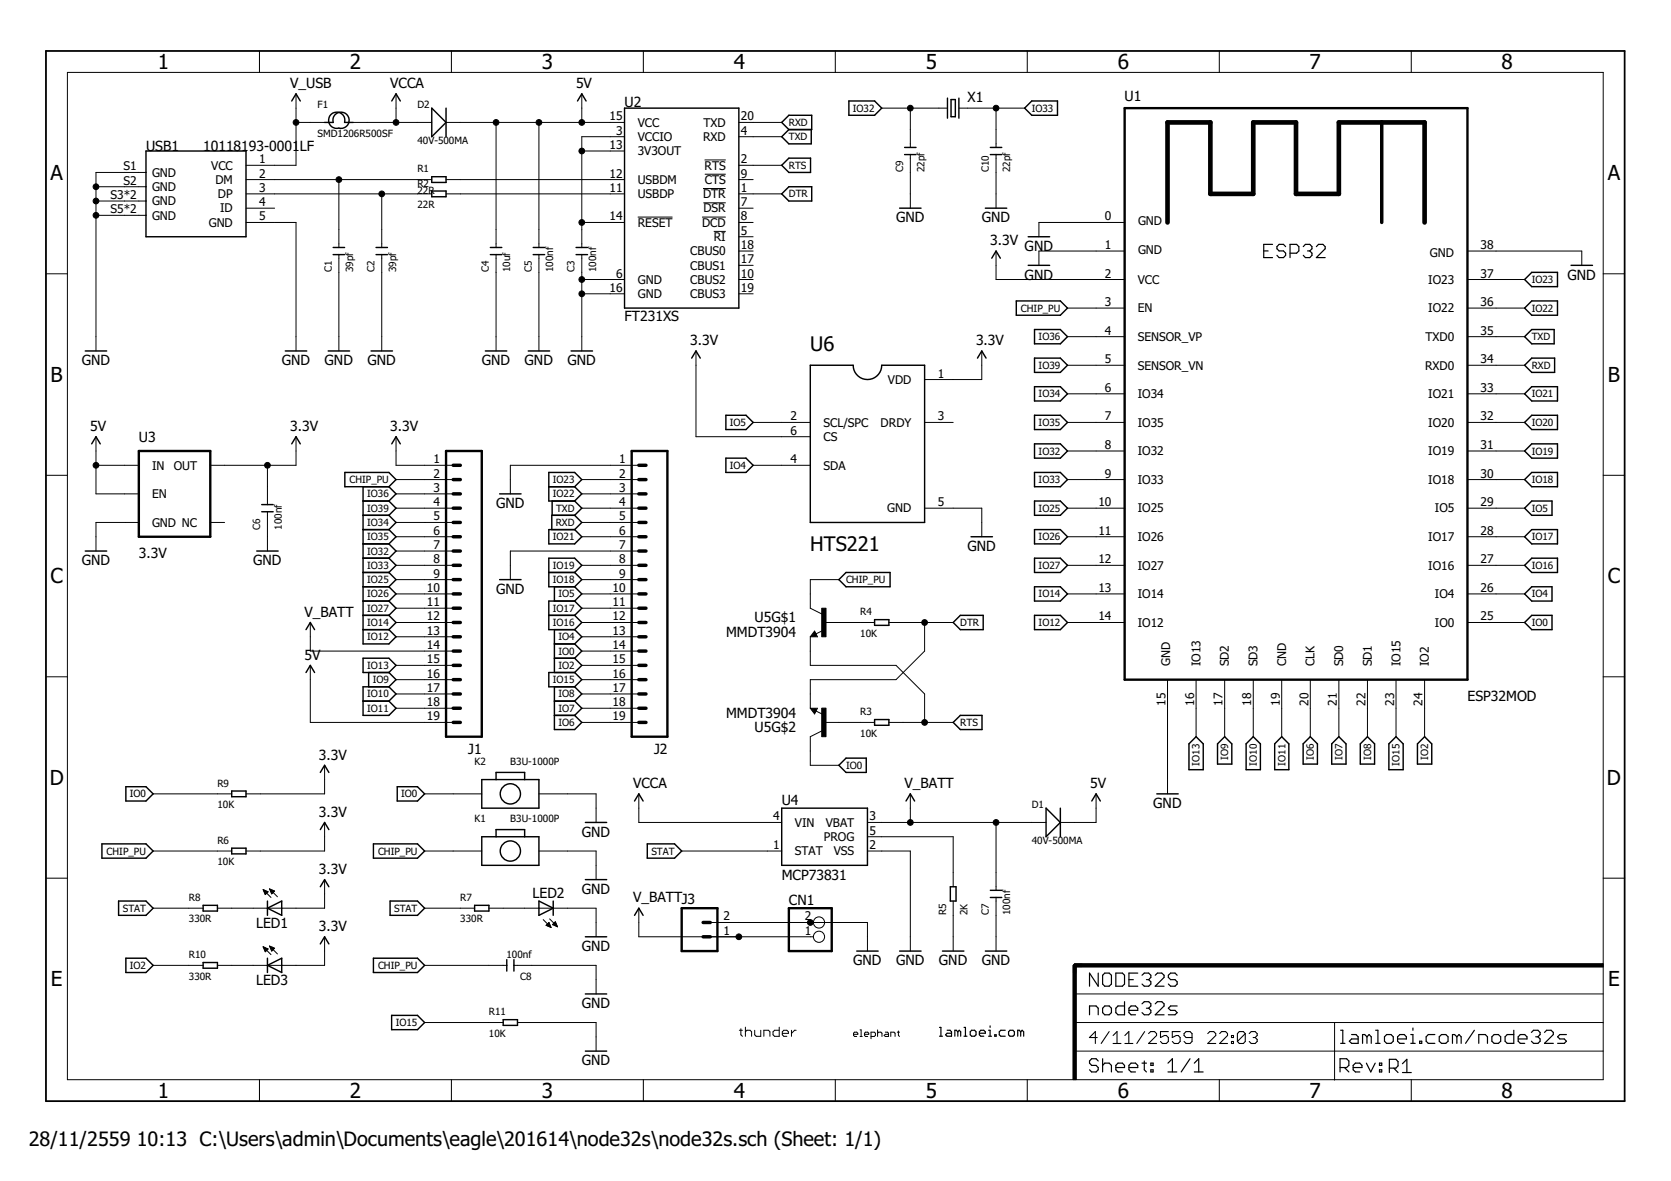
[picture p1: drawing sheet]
<svg xmlns="http://www.w3.org/2000/svg" width="297mm" height="210mm" viewBox="0 0 297 210" stroke-linecap="round" stroke-linejoin="round" font-family="sans-serif">
<g fill="none" stroke="#000" stroke-width=".18">
<path d="M12 12.9h273v179h-273zM46.1 9.1v3.8M52.6 16.7v12.7h-8.9M70.4 16.7v5.1M80.2 9.1v3.8M103.4 16.7v5.1M114.4 9.1v3.8M148.5 9.1v3.8M156.7 19.2h11.7M161.8 19.2v7M170.5 19.2h11.6M177.1 19.2v7"/>
<path d="M182.6 9.1v3.8M216.7 9.1v3.8M250.9 9.1v3.8M17.1 33.2h8.9M17.1 35.7h8.9M17.1 38.3h8.9M26 30.6h-8.9v31.8M43.7 39.5h8.9v22.9M43.7 37h5.1M43.7 34.5h33.1M43.7 31.9h33.1M52.6 21.8h5.1"/>
<path d="M60.2 31.9v12.1M62.8 21.8h14M67.9 34.5v9.5M79.3 34.5h31.7M79.3 31.9h31.7M79.3 21.8h31.7M88.2 21.8v22.2M95.8 21.8v22.2M103.4 39.5h7.6M103.4 26.8h7.6M111 24.3h-7.6v19.7M113.4 38.6h6.1"/>
<path d="M124.8 38.6h4.2M125 33.5h4M125 36h4M125.2 28.4h3.8M125.3 31h3.7M131.3 39.5h2.6M131.3 37h2.6M131.3 34.5h7.7M131.3 31.9h2.6M131.3 29.4h7.7M131.3 21.8h7.7M131.3 24.3h7.7"/>
<path d="M161.8 27.5v9.5M177.1 27.5v9.5M199.9 39.5h-15.2v2.6M8.2 48.7h3.8M60.2 45.3v17.1M67.9 45.3v17.1M88.2 45.3v17.1M95.8 45.3v17.1M103.4 49.7h7.6M103.4 52.2h7.6M103.4 45.3v17.1M126.9 41.1h2.1"/>
<path d="M131.3 49.7h2.6M131.3 44.6h2.6M131.3 52.2h2.6M131.3 47.2h2.6M131.3 42.1h2.6M177.1 44.6v5.1h22.8M189.8 59.8h10.1M189.8 54.8h10.1M199.9 44.6h-15.2v2.6M260.9 59.8h10.1M260.9 54.8h10.1M260.9 49.7h10.1"/>
<path d="M260.9 44.6h20.3v2.6M285 48.7h3.8M17.1 77.6v10.2h7.6M52.6 77.6v5.1h-15.2M70.4 77.6v5.1h10.2M123.7 62.4v15.2h20.3M133.9 75.1h10.1M164.4 75.1h5M174.5 62.4v5.1h-10.1M189.8 75.1h10.1M189.8 70h10.1M189.8 64.9h10.1"/>
<path d="M260.9 75.1h10.1M260.9 70h10.1M260.9 64.9h10.1M8.2 84.5h3.8M17.1 82.7h7.6M24.7 92.9h-7.6v5M37.4 92.9h2.5M47.5 82.7v7M47.5 91v6.9M70.4 85.2h10.2M70.4 87.8h10.2M70.4 90.3h10.2"/>
<path d="M70.4 92.9h10.2M70.4 95.4h10.2M70.4 97.9h10.2M103.4 85.2h10.2M103.4 87.8h10.2M103.4 90.3h10.2M103.4 92.9h10.2M103.4 95.4h10.2M113.6 82.7h-22.9v5.1M113.6 97.9h-22.9v5.1M133.9 82.7h10.1M164.4 90.3h10.1v5.1"/>
<path d="M189.8 85.2h10.1M189.8 90.3h10.1M189.8 95.4h10.1M189.8 80.2h10.1M260.9 85.2h10.1M260.9 90.3h10.1M260.9 95.4h10.1M260.9 80.2h10.1M285 84.5h3.8M55.2 110.6v5.1h25.4M55.2 118.3v10.1h25.4M70.4 100.5h10.2"/>
<path d="M70.4 103h10.2M70.4 105.6h10.2M70.4 108.1h10.2M70.4 110.6h10.2M70.4 113.2h10.2M70.4 118.3h10.2M103.4 100.5h10.2M103.4 103h10.2M103.4 105.6h10.2M103.4 108.1h10.2M103.4 110.6h10.2M103.4 113.2h10.2"/>
<path d="M103.4 115.7h10.2M103.4 118.3h10.2M144 113.2v5.1h15.3l5.1 5v5.1M144.8 112.2l.5 1h-1.3zM146.3 112.1l-1.3 .6M146.6 110.6h8.9M149.1 103h-5.1v5.1l2.1 1M158 110.6h11.4M164.4 110.6v5.1l-5.1 5.1h-15.3v5.1M189.8 100.5h10.1M189.8 105.6h10.1M189.8 110.6h10.1"/>
<path d="M260.9 100.5h10.1M260.9 105.6h10.1M260.9 110.6h10.1M8.2 120.3h3.8M57.7 136v5.1h-14M70.4 120.8h10.2M70.4 123.3h10.2M70.4 125.9h10.2M103.4 120.8h10.2M103.4 123.3h10.2M103.4 125.9h10.2M103.4 128.4h10.2"/>
<path d="M144 125.9h1.3l-.5 1zM145 126.4l1.3 .6M146.1 129.9l-2.1 1v5.1h5.1M146.6 128.4h8.9M158 128.4h11.4M207.5 120.8v20.3M212.6 120.8v10.1M217.7 120.8v10.1M222.8 120.8v10.1M227.8 120.8v10.1M232.9 120.8v10.1M238 120.8v10.1"/>
<path d="M243.1 120.8v10.1M248.2 120.8v10.1M253.2 120.8v10.1M285 120.3h3.8M8.2 156.1h3.8M27.2 151.3h14M27.2 141.1h14M46.8 158.1l1.4 1.4M46.8 158.1l.9 .4-.5 .5zM46.8 158.2h.2M46.9 158.3h.4M46.9 158.5h.7"/>
<path d="M47 158.6h.6M47 158.7h.5M47.1 158.8h.2M47.1 158.9h.1M47.9 158l1.4 1.4M47.9 158l.9 .4-.5 .5zM48 158.1h.2M48 158.2h.5M48.1 158.3h.6M48.1 158.5h.6M48.2 158.6h.4M48.2 158.7h.3"/>
<path d="M48.3 158.8h.1M57.7 146.2v5.1h-14M57.7 156.3v5.1h-19M75.5 151.3h10.1M75.5 141.1h10.1M95.8 151.3h10.2v5M95.8 141.1h10.2v5.1M113.6 141.1v5.1h25.4M121.2 151.3h17.8M154.2 146.2h31.7M154.2 151.3h7.6v17.7M154.2 148.7h15.2v8.9"/>
<path d="M161.8 141.1v5.1M177.1 146.2v12M177.1 159.5v9.5M194.8 141.1v5.1h-6.3M285 156.1h3.8M27.2 171.6h8.9M27.2 161.4h8.9M46.8 168.3l1.4 1.4M46.8 168.3l.9 .4-.5 .5zM46.8 168.3h.1M46.9 168.5h.3M46.9 168.6h.6"/>
<path d="M47 168.7h.6M47 168.8h.5M47.1 169h.3M47.1 169.1h.1M47.9 168.1l1.4 1.4M47.9 168.1l.9 .4-.5 .5zM48 168.2h.1M48 168.3h.4M48 168.5h.7M48.1 168.6h.6M48.2 168.7h.4M48.2 168.8h.3"/>
<path d="M48.3 169h.1M57.7 166.5v5.1h-19M75.5 171.6h14.6M75.5 161.4h8.9M86.9 161.4h19.1v5.1M91.4 171.6h14.6v5.1M96.6 163.4l1.4 1.4M97.1 164.5l.5-.5 .4 .8zM97.1 164.5h.7M97.2 164.4h.5M97.3 164.3h.4M97.4 164.6h.5"/>
<path d="M97.4 164.1h.2M97.5 164h.1M97.7 164.7h.2M97.7 163.3l1.4 1.4M98.2 164.3l.5-.5 .4 .9zM98.3 164.4h.6M98.3 164.3h.6M98.4 164.1h.4M98.5 164h.3M98.6 164.5h.4M98.7 163.9h.1M98.8 164.6h.2"/>
<path d="M113.6 161.4v5.1h31M126.3 164h27.9v5M169.4 160.1v8.9M191 176.7h94M46.1 191.9v3.8M75.5 181.7h14M80.2 191.9v3.8M92 181.7h14v5.1M114.4 191.9v3.8M131.4 183.1h.6M131.7 182.8v1.1l.3 .3M132.5 183.4l.3-.3h.5l.3 .3v.8"/>
<path d="M132.5 182.6v1.6M134.2 183.1v.8l.2 .3h.8v-1.1M135.8 184.2v-1.1h.8l.3 .3v.8M138.5 182.6v1.6h-.8l-.3-.3v-.5l.3-.3h.8M139.1 183.7h1v-.3l-.2-.3h-.6l-.2 .3v.5l.2 .3h.6M140.7 183.1v1.1M141.5 183.1h-.3l-.5 .6M148.5 191.9v3.8M151.7 183.8h.8l-.2-.3h-.4l-.2 .1v.4l.2 .2h.4M152.9 184.2h.4M152.9 183h.2v1.2M153.7 183.8h.7l-.2-.3h-.3l-.2 .1v.4l.2 .2h.3"/>
<path d="M154.8 184.2h.6l.2-.2v-.4l-.2-.1h-.6v1.1M156 183.6l.2-.1h.4l.2 .1v.6M156 183v1.2M157.4 183.5h.4l.1 .1v.6h-.5l-.2-.2 .2-.2h.5M158.3 184.2v-.7h.6l.2 .1v.6M159.5 183.5h.4M159.7 183.2v.8l.2 .2M182.6 191.9v3.8M191 181.7h94M191 186.8h94M216.7 191.9v3.8M237.2 181.7v10.3"/>
<path d="M250.9 191.9v3.8"/>
<circle cx="145.6" cy="166.5" r=".99"/>
<circle cx="145.6" cy="164" r=".99"/>
</g>
<g fill="none" stroke="#000" stroke-width=".25">
<path d="M51.9 17.9l.7-1.2 .8 1.2M69.6 17.9l.8-1.2 .8 1.2M76.8 19.2l2.5 2.6-2.5 2.5zM79.3 19.2v5.1M102.7 17.9l.7-1.2 .8 1.2M111 19.2h20.3v35.6h-20.3zM150.9 17.9h4.6l1.2 1.3-1.2 1.3h-4.6zM168.4 17.4v3.6M169.1 17.7h.7v3h-.7zM170.5 17.4v3.6M182.1 19.2l1.3-1.3h4.6v2.6h-4.6zM26 26.8h17.7v15.3h-17.7z"/>
<path d="M57.7 21.8h1.5a1.45 1.45 0 0 1 1.3-1.9 1.45 1.45 0 0 1 1.6 1.6 1.45 1.45 0 0 1-1.9 1.3 1.45 1.45 0 0 1-1.8-1.3 1.45 1.45 0 0 1 1.6-1.6 1.45 1.45 0 0 1 1.3 1.9h1.5M76.8 31.4h2.5v1h-2.5zM76.8 34h2.5v1h-2.5zM139 21.8l1.2-1.3h4.1v2.5h-4.1zM139 34.5l1.2-1.3h4.1v2.5h-4.1zM139 29.4l1.2-1.3h3.9v2.5h-3.9zM140.2 23l-1.2 1.3 1.2 1.3h4v-2.6M159.9 37h3.8M160.8 27.5h2M160.8 26.2h2M175.2 37h3.8M176 27.5h2.1"/>
<path d="M176 26.2h2.1M59.2 45.3h2.1M59.2 44h2.1M66.8 45.3h2.1M66.8 44h2.1M87.2 45.3h2M87.2 44h2M94.8 45.3h2M94.8 44h2M102.4 45.3h2M102.4 44h2M176.3 45.9l.8-1.3 .7 1.3"/>
<path d="M180.7 53.5h7.8l1.3 1.3-1.3 1.2h-7.8zM182.8 42.1h3.8M182.8 47.2h3.8M183.9 58.6h4.6l1.3 1.2-1.3 1.3h-4.6zM271 59.8l1.3-1.2h4v2.5h-4zM271 54.8l1.3-1.3h4.6v2.5h-4.6zM271 49.7l1.3-1.3h4.6v2.5h-4.6zM279.3 47.2h3.8M15.2 62.4h3.8M16.3 78.9l.8-1.3 .7 1.3M50.7 62.4h3.8M51.9 78.9l.7-1.3 .8 1.3"/>
<path d="M58.3 62.4h3.8M66 62.4h3.8M69.6 78.9l.8-1.3 .8 1.3M86.3 62.4h3.8M93.9 62.4h3.8M101.5 62.4h3.8M123 63.6l.7-1.2 .8 1.2M129 73.8h3.6l1.3 1.3-1.3 1.2h-3.6zM144 64.9h7.7a2.54 2.54 0 0 0 2.5 2.6 2.54 2.54 0 0 0 2.5-2.6h7.7v28h-20.4zM173.8 63.6l.7-1.2 .8 1.2M183.9 63.6h4.6l1.3 1.3-1.3 1.3h-4.6zM183.9 68.7h4.6l1.3 1.3-1.3 1.3h-4.6z"/>
<path d="M183.9 73.8h4.6l1.3 1.3-1.3 1.2h-4.6zM183.9 78.9h4.6l1.3 1.3-1.3 1.2h-4.6zM271 64.9l1.3-1.3h4.1v2.6h-4.1zM271 70l1.3-1.3h4.6v2.6h-4.6zM271 75.1l1.3-1.3h4.6v2.5h-4.6zM15.2 97.9h3.8M45.6 97.9h3.8M46.5 91h2.1M46.5 89.7h2.1M61.3 84h7.8l1.3 1.2-1.3 1.3h-7.8zM64.5 86.5v27.9h4.6l1.3-1.2-1.3-1.3M64.5 94.1h4.6"/>
<path d="M64.5 91.6h4.6M64.5 89h4.6M64.5 99.2h4.6M64.5 96.7h4.6M69.1 91.6l1.3 1.3-1.3 1.2M69.1 96.7l1.3 1.2-1.3 1.3M69.1 99.2l1.3 1.3-1.3 1.2M69.1 94.1l1.3 1.3-1.3 1.3M69.1 86.5l1.3 1.3-1.3 1.2M69.1 89l1.3 1.3-1.3 1.3M88.8 87.8h3.8M97.6 94.1h4.6l1.2 1.3-1.2 1.3h-4.6z"/>
<path d="M97.6 86.5h4.6M98.1 89v2.6M102.2 91.6l1.2 1.3-1.2 1.2M102.2 86.5l1.2 1.3-1.2 1.2M102.2 86.5l1.2-1.3-1.2-1.2h-4.6v5h4.6M102.2 91.6h-4.1v2.5M102.2 89l1.2 1.3-1.2 1.3M129 81.4h3.6l1.3 1.3-1.3 1.3h-3.6zM172.6 95.4h3.8M183.9 94.1h4.6l1.3 1.3-1.3 1.3h-4.6zM183.9 89h4.6l1.3 1.3-1.3 1.3h-4.6zM183.9 99.2h4.6l1.3 1.3-1.3 1.2h-4.6z"/>
<path d="M183.9 84h4.6l1.3 1.2-1.3 1.3h-4.6zM271 90.3l1.3-1.3h3.6v2.6h-3.6zM271 85.2l1.3-1.2h4.6v2.5h-4.6zM271 80.2l1.3-1.3h4.6v2.5h-4.6zM272.3 94.1h4.6v2.6h-4.6l-1.3-1.3zM54.4 119.5l.8-1.2 .7 1.2M54.4 111.9l.8-1.3 .7 1.3M64.5 117h4.6l1.3 1.3-1.3 1.2h-4.6zM64.5 109.4h4.6M64.5 111.9h4.6M64.5 101.7h4.6M64.5 104.3h4.6"/>
<path d="M64.5 106.8h4.6M65.5 119.5v2.6M69.1 119.5l1.3 1.3-1.3 1.3M69.1 109.4l1.3 1.2-1.3 1.3M69.1 106.8l1.3 1.3-1.3 1.3M69.1 104.3l1.3 1.3-1.3 1.2M69.1 101.7l1.3 1.3-1.3 1.3M88.8 103h3.8M97.6 109.4h4.6M97.6 101.7h4.6M98.6 117h3.6M98.6 114.4h3.6"/>
<path d="M98.6 104.3v2.5M98.6 111.9v7.6M102.2 119.5h-4.6v2.6h4.6M102.2 106.8h-4.6v5.1h4.6M102.2 114.4l1.2 1.3-1.2 1.3M102.2 111.9l1.2 1.3-1.2 1.2M102.2 101.7l1.2-1.2-1.2-1.3h-4.6v5.1h4.6M102.2 109.4l1.2 1.2-1.2 1.3M102.2 106.8l1.2 1.3-1.2 1.3M102.2 104.3l1.2 1.3-1.2 1.2M102.2 101.7l1.2 1.3-1.2 1.3M102.2 119.5l1.2 1.3-1.2 1.3"/>
<path d="M102.2 117l1.2 1.3-1.2 1.2M144.8 112.7l-.1 .2h.4l-.3-.5-.5 .7h.8M149.1 103l1.3-1.3h7.8v2.6h-7.8zM155.5 110.1h2.5v1h-2.5zM169.4 110.6l1.3-1.2h4.1v2.5h-4.1zM183.9 109.4h4.6l1.3 1.2-1.3 1.3h-4.6zM183.9 104.3h4.6l1.3 1.3-1.3 1.2h-4.6zM271 105.6l1.3-1.3h3.6v2.5h-3.6zM271 100.5l1.3-1.3h4.6v2.5h-4.6zM272.3 109.4h3.6v2.5h-3.6l-1.3-1.3zM22.4 139.8h3.6l1.2 1.3-1.2 1.3h-3.6zM56.9 137.3l.8-1.3 .8 1.3"/>
<path d="M64.5 124.6h4.6M69.1 122.1h-4.6v5h4.6l1.3-1.2-1.3-1.3M69.1 122.1l1.3 1.2-1.3 1.3M70.6 139.8h3.6l1.3 1.3-1.3 1.3h-3.6zM85.6 138.6h10.2v5h-10.2zM88.2 138.6v-1.3h5.1v1.3M98.6 127.1h3.6M98.6 124.6h3.6M98.6 122.1v7.6h3.6l1.2-1.3-1.2-1.3M102.2 124.6l1.2 1.3-1.2 1.2M102.2 122.1l1.2 1.2-1.2 1.3M145.1 126h-.8l.5 .6 .3-.5h-.4l.1 .3"/>
<path d="M149.1 136l1.3-1.3h3.6v2.6h-3.6zM155.5 127.9h2.5v1h-2.5zM169.4 128.4l1.3-1.3h3.9v2.6h-3.9zM211.3 132.2l1.3-1.3 1.3 1.3v4.6h-2.6zM217.7 130.9l1.3 1.3v3.6h-2.6v-3.6zM221.5 132.2l1.3-1.3 1.2 1.3v4.6h-2.5zM227.8 130.9l1.3 1.3v4.6h-2.5v-4.6zM231.6 132.2l1.3-1.3 1.3 1.3v3.6h-2.6zM236.7 132.2l1.3-1.3 1.3 1.3v3.6h-2.6zM241.8 132.2l1.3-1.3 1.2 1.3v3.6h-2.5zM246.9 132.2l1.3-1.3 1.2 1.3v4.6h-2.5zM252 132.2l1.2-1.3 1.3 1.3v3.6h-2.5z"/>
<path d="M18.1 150h7.9l1.2 1.3-1.2 1.2h-7.9zM41.2 140.6h2.5v1h-2.5zM41.2 150.7h2.5v1.1h-2.5zM56.9 147.4l.8-1.2 .8 1.2M56.9 157.6l.8-1.3 .8 1.3M66.4 150h7.8l1.3 1.3-1.3 1.2h-7.8zM85.6 148.7h10.2v5.1h-10.2zM88.2 148.7v-1.3h5.1v1.3M104.1 146.2h3.7M104.1 156.3h3.7M112.8 142.4l.8-1.3 .7 1.3M115.1 150h4.8l1.3 1.3-1.3 1.2h-4.8z"/>
<path d="M139 143.6h15.2v10.2h-15.2zM161.1 142.4l.7-1.3 .8 1.3M168.9 157.6h1v2.5h-1zM176 159.5h2.1M176 158.2h2.1M185.9 143.6l2.6 2.6-2.6 2.5zM188.5 143.6v5.1M194.1 142.4l.7-1.3 .8 1.3M205.6 141.1h3.8M21.1 160.1h4.9l1.2 1.3-1.2 1.3h-4.9zM22.4 170.3h3.6l1.2 1.3-1.2 1.2h-3.6zM36.1 171.1h2.6v1h-2.6z"/>
<path d="M36.1 160.9h2.6v1h-2.6zM47.5 171.6l2.6-1.3v2.5zM47.5 160.1v2.6M47.5 170.3v2.5M47.5 161.4l2.6-1.3v2.6zM56.9 167.8l.8-1.3 .8 1.3M66.4 170.3h7.8l1.3 1.3-1.3 1.2h-7.8zM69.3 160.1h4.9l1.3 1.3-1.3 1.3h-4.9zM84.4 160.9h2.5v1h-2.5zM90.1 170.6v2M91.4 170.6v2M95.8 160.1l2.5 1.3-2.5 1.3z"/>
<path d="M98.3 160.1v2.6M104.1 166.5h3.7M104.1 176.7h3.7M112.8 162.7l.8-1.3 .7 1.3M152.3 169h3.8M159.9 169h3.8M167.5 169h3.8M175.2 169h3.8M69.6 180.5h4.6l1.3 1.2-1.3 1.3h-4.6zM89.5 181.2h2.5v1h-2.5zM104.1 186.8h3.7"/>
<circle cx="90.7" cy="151.3" r="1.8"/>
<circle cx="90.7" cy="141.1" r="1.8"/>
</g>
<path d="M199.9 19.2h61v101.6h-61zM24.7 80.2h12.7v15.2h-12.7zM79.3 80.2h6.3v50.7h-6.3zM112.3 80.2h6.3v50.7h-6.3zM121.2 161.4h6.3v7.6h-6.3zM140.2 161.4h7.6v7.6h-7.6z" fill="none" stroke="#000" stroke-width=".42"/>
<g fill="none" stroke="#000" stroke-width=".61">
<path d="M245.6 21.8v17.7M80.6 87.8h1.2M80.6 85.2h1.2M80.6 82.7h1.2M80.6 92.9h1.2M80.6 90.3h1.2M80.6 95.4h1.2M80.6 97.9h1.2M113.6 87.8h1.2M113.6 85.2h1.2M113.6 82.7h1.2M113.6 92.9h1.2"/>
<path d="M113.6 90.3h1.2M113.6 95.4h1.2M113.6 97.9h1.2M80.6 100.5h1.2M80.6 103h1.2M80.6 105.6h1.2M80.6 113.2h1.2M80.6 110.6h1.2M80.6 108.1h1.2M80.6 118.3h1.2M80.6 115.7h1.2M113.6 100.5h1.2"/>
<path d="M113.6 103h1.2M113.6 105.6h1.2M113.6 113.2h1.2M113.6 110.6h1.2M113.6 108.1h1.2M113.6 118.3h1.2M113.6 115.7h1.2M80.6 120.8h1.2M80.6 123.3h1.2M80.6 125.9h1.2M80.6 128.4h1.2M113.6 120.8h1.2"/>
<path d="M113.6 123.3h1.2M113.6 125.9h1.2M113.6 128.4h1.2M125 164h1.3M125 166.5h1.3M192.3 171.6h-1.3v1.2"/>
</g>
<path d="M207.5 39.5v-17.7h7.7v12.7h7.6v-12.7h7.6v12.7h7.6v-12.7h15.2v17.7" fill="none" stroke="#000" stroke-width=".83"/>
<g fill="none" stroke="#000" stroke-width=".21">
<path d="M224.6 44.6h.8M226.2 43.4h-1.6v2.4h1.6M228.5 43.8l-.3-.4h-.8l-.4 .4v.4l.4 .4h.8l.3 .4v.4l-.3 .4h-.8l-.4-.4M229.3 45h1.2l.4-.4v-.8l-.4-.4h-1.2v2.4M231.7 43.8l.4-.4h.7l.4 .4v.4l-.4 .4M232.4 44.6h.4M232.8 44.6l.4 .4v.4l-.4 .4h-.7l-.4-.4M234 43.8l.4-.4h.8l.4 .4v.4l-1.6 1.6h1.6M195.2 173v2.3l-1.5-2.3v2.3M196 173.3l.4-.3h.8l.4 .3v1.6l-.4 .4h-.8l-.4-.4zM196.4 178.8h.8l.4 .4v.8l-.4 .4h-.8l-.4-.4v-.8zM198.4 173h1.1l.4 .3v1.6l-.4 .4h-1.1z"/>
<path d="M199.9 178v2.4h-1.2l-.3-.4v-.8l.3-.4h1.2M200.7 179.6h1.5v-.4l-.4-.4h-.7l-.4 .4v.8l.4 .4h.7M200.7 174.1h.8M202.2 173h-1.5v2.3h1.5M203 178.4l.4-.4h.8l.4 .4v.4l-.4 .4M203 173.3l.4-.3h.8l.4 .3v.4l-.4 .4M203.8 179.2h.4M203.8 174.1h.4M204.2 179.2l.4 .4v.4l-.4 .4h-.8l-.4-.4M204.2 174.1l.4 .4v.4l-.4 .4h-.8l-.4-.4M205.4 178.4l.3-.4h.8l.4 .4v.4l-1.5 1.6h1.5M205.4 173.3l.3-.3h.8l.4 .3v.4l-1.5 1.6h1.5"/>
<path d="M209.3 178.8h-1.2l-.4 .4 .4 .4h.8l.4 .4-.4 .4h-1.2M209.3 173.3l-.4-.3h-.8l-.4 .3v.4l.4 .4h.8l.4 .4v.4l-.4 .4h-.8l-.4-.4M167 182.6h.3v1.6M167 184.2h.5M168.4 183.1h.5l.2 .3v.8h-.7l-.3-.3 .3-.3h.7M170.3 183.4l-.3-.3h-.3v1.1M170.3 183.4v.8M170.3 183.4l.2-.3 .3 .3v.8M171.4 182.6h.2v1.6M171.4 184.2h.5M172.7 183.1h.5l.3 .3v.5l-.3 .3h-.5l-.2-.3v-.5zM174.1 183.6h1.1v-.2l-.3-.3h-.6l-.2 .3v.5l.2 .3h.6"/>
<path d="M175.7 184.2h.6M175.7 183.1h.3v1.1M176 182.3v.3M176.8 183.9h.3v.3h-.3zM178.7 183.1h-.8l-.3 .3v.5l.3 .3h.8M179.5 183.1h.6l.2 .3v.5l-.2 .3h-.6l-.2-.3v-.5zM181.4 183.4l-.2-.3h-.3v1.1M181.4 183.4v.8M181.4 183.4l.3-.3 .3 .3v.8M193.7 180.4v-1.6h1.1l.4 .4v1.2M195.2 188.6l-.4-.4h-.7l-.4 .4v.4l.4 .4h.7l.4 .3v.4l-.4 .4h-.7l-.4-.4M196 189.4l.4-.4h.8l.4 .4v1.1"/>
<path d="M196 188.2v2.3M198.4 189.7h1.5v-.3l-.4-.4h-.8l-.3 .4v.7l.3 .4h.8M200.7 189.7h1.5v-.3l-.4-.4h-.7l-.4 .4v.7l.4 .4h.7M203 189h.8M203.4 188.6v1.5l.4 .4M204.6 189h.4v.4h-.4zM204.6 190.1h.4v.4h-.4zM207.6 189l.8-.8v2.3M207.6 190.5h1.6M211.5 188.2l-1.5 2.3M212.3 190.5h1.6M212.3 189l.8-.8v2.3"/>
<path d="M238.2 189.7h1.2l.4-.3v-.8l-.4-.4h-1.2v2.3M238.3 183.1h.4v2.3M238.3 185.4h.8M239 189.7l.8 .8M240.3 183.9h.7l.4 .4v1.1h-1.1l-.4-.3 .4-.4h1.1M240.5 189.7h1.6v-.3l-.4-.4h-.8l-.4 .4v.7l.4 .4h.8M242.9 189l.8 1.5 .8-1.5M243 184.3l-.4-.4h-.4v1.5M243 184.3v1.1M243 184.3l.4-.4 .4 .4v1.1M244.5 183.1h.4v2.3M244.5 185.4h.8"/>
<path d="M245.2 190.1h.4v.4h-.4zM245.2 189h.4v.4h-.4zM246.5 183.9h.8l.4 .4v.8l-.4 .3h-.8l-.4-.3v-.8zM247 189.8h1.1l.4-.4v-.7l-.4-.4h-1.1v2.3M247.8 189.8l.7 .8M248.4 184.7h1.6v-.4l-.4-.4h-.8l-.4 .4v.8l.4 .3h.8M249.3 189.1l.8-.8v2.3M249.3 190.6h1.6M250.8 185.4h.8M250.8 183.9h.4v1.5M251.2 182.7v.4M252.3 185.1h.4v.3h-.4z"/>
<path d="M255.1 183.9h-1.2l-.4 .4v.8l.4 .3h1.2M255.8 184.3l.4-.4h.8l.4 .4v.8l-.4 .3h-.8l-.4-.3zM259 184.3l-.4-.4h-.4v1.5M259 184.3v1.1M259 184.3l.4-.4 .3 .4v1.1M262.1 183.1l-1.6 2.3M262.9 185.4v-1.5h1.1l.4 .4v1.1M265.2 184.3l.4-.4h.8l.4 .4v.8l-.4 .3h-.8l-.4-.3zM269.1 183.1v2.3h-1.2l-.4-.3v-.8l.4-.4h1.2M269.9 184.7h1.5v-.4l-.4-.4h-.7l-.4 .4v.8l.4 .3h.7M272.2 183.5l.4-.4h.8l.4 .4v.4l-.4 .4M273 184.3h.4"/>
<path d="M273.4 184.3l.4 .4v.4l-.4 .3h-.8l-.4-.3M274.6 183.5l.3-.4h.8l.4 .4v.4l-1.5 1.5h1.5M278.4 183.9h-1.1l-.4 .4 .4 .4h.8l.3 .4-.3 .3h-1.2"/>
</g>
<path d="M146.1 108.1h.7v5.1h-.7zM146.1 125.9h.7v5h-.7zM190.7 171.6h.6v20.3h-.6zM191 171.3h94v.6h-94z" fill="#000" stroke="#000" stroke-width=".18"/>
<g fill="none" stroke="#000" stroke-width=".19">
<path d="M195.1 184.4h-1.4l1-1.1v2.2M197.2 183.3l-1.5 2.2M197.9 184l.7-.7v2.2M197.9 185.5h1.4M200 185.5h1.4M200 184l.7-.7v2.2M203.5 183.3l-1.4 2.2M204.2 183.7l.3-.4h.7l.4 .4v.3l-1.4 1.5h1.4M207.7 183.3h-1.4v1.1l.7-.4h.3l.4 .4v.7l-.4 .4h-.7l-.3-.4M209.8 183.3h-1.4v1.1l.7-.4h.3l.4 .4v.7l-.4 .4h-.7l-.3-.4M211.9 184.4h-1.1l-.3-.4v-.3l.3-.4h.7l.4 .4v1.4l-.4 .4h-.7l-.3-.4M214.7 183.7l.4-.4h.7l.3 .4v.3l-1.4 1.5h1.4"/>
<path d="M216.8 183.7l.3-.4h.8l.3 .4v.3l-1.4 1.5h1.4M218.9 184h.4v.4h-.4zM218.9 185.1h.4v.4h-.4zM221.4 183.7v1.4l-.4 .4h-.7l-.3-.4M221.4 183.7l-.4-.4h-.7l-.3 .4v1.4M221.4 183.7l-1.4 1.4M222.1 183.7l.3-.4h.7l.4 .4v.3l-.4 .4M222.8 184.4h.3M223.1 184.4l.4 .3v.4l-.4 .4h-.7l-.3-.4"/>
</g>
<path d="M8.2 9.1h280.6v186.6h-280.6z" fill="none" stroke="#000" stroke-width=".32"/>
<g fill="#000" stroke="#000" stroke-width=".18">
<circle cx="161.8" cy="19.2" r=".51"/>
<circle cx="177.1" cy="19.2" r=".51"/>
<circle cx="17.1" cy="38.3" r=".51"/>
<circle cx="17.1" cy="33.2" r=".51"/>
<circle cx="17.1" cy="35.7" r=".51"/>
<circle cx="52.6" cy="21.8" r=".51"/>
<circle cx="60.2" cy="31.9" r=".51"/>
<circle cx="67.9" cy="34.5" r=".51"/>
<circle cx="70.4" cy="21.8" r=".51"/>
<circle cx="88.2" cy="21.8" r=".51"/>
<circle cx="95.8" cy="21.8" r=".51"/>
<circle cx="103.4" cy="39.5" r=".51"/>
<circle cx="103.4" cy="26.8" r=".51"/>
<circle cx="103.4" cy="21.8" r=".51"/>
<circle cx="103.4" cy="52.2" r=".51"/>
<circle cx="103.4" cy="49.7" r=".51"/>
<circle cx="17.1" cy="82.7" r=".51"/>
<circle cx="47.5" cy="82.7" r=".51"/>
<circle cx="164.4" cy="110.6" r=".51"/>
<circle cx="164.4" cy="128.4" r=".51"/>
<circle cx="161.8" cy="146.2" r=".51"/>
<circle cx="177.1" cy="146.2" r=".51"/>
<circle cx="131.3" cy="166.5" r=".51"/>
<circle cx="144" cy="164" r=".51"/>
</g>
<g font-size="3.7">
<text x="28.1" y="12.3">1</text>
<text x="62.2" y="12.3">2</text>
<text x="96.3" y="12.3">3</text>
<text x="130.4" y="12.3">4</text>
<text x="164.6" y="12.3">5</text>
<text x="198.7" y="12.3">6</text>
<text x="232.8" y="12.3">7</text>
<text x="266.9" y="12.3">8</text>
<text x="9" y="32.1">A</text>
<text x="285.8" y="32.1">A</text>
<text x="9" y="67.9">B</text>
<text x="285.8" y="67.9">B</text>
<text x="9" y="103.7">C</text>
<text x="285.8" y="103.7">C</text>
<text x="8.8" y="139.5">D</text>
<text x="285.6" y="139.5">D</text>
<text x="9" y="175.3">E</text>
<text x="285.9" y="175.3">E</text>
<text x="28.1" y="195.1">1</text>
<text x="62.2" y="195.1">2</text>
<text x="96.3" y="195.1">3</text>
<text x="130.4" y="195.1">4</text>
<text x="164.6" y="195.1">5</text>
<text x="198.7" y="195.1">6</text>
<text x="232.8" y="195.1">7</text>
<text x="266.9" y="195.1">8</text>
</g>
<g font-size="3.6">
<text x="144" y="62.4">U6</text>
<text x="144" y="97.9">HTS221</text>
</g>
<g font-size="3.5">
<text x="5.1" y="203.7">28/11/2559</text>
<text x="24.3" y="203.7">10:13 C:\Users\admin\Documents\eagle\201614\node32s\node32s.sch (Sheet: 1/1)</text>
</g>
<g font-size="2.5">
<text x="51.6" y="15.7">V_USB</text>
<text x="69.4" y="15.7">VCCA</text>
<text x="102.4" y="15.7">5V</text>
<text x="199.9" y="17.9">U1</text>
<text x="111" y="19">U2</text>
<text x="172" y="18.2">X1</text>
<text x="26" y="26.8">USB1</text>
<text x="36.1" y="26.8">10118193-0001</text>
<text x="53.3" y="26.8">LF</text>
<text x="159.3" y="39.5">GND</text>
<text x="174.5" y="39.5">GND</text>
<text x="176" y="43.6">3.3V</text>
<text x="182.1" y="44.6">GND</text>
<text x="182.1" y="49.7">GND</text>
<text x="278.6" y="49.7">GND</text>
<text x="111" y="57.1">FT231XS</text>
<text x="14.5" y="64.9">GND</text>
<text x="50.1" y="64.9">GND</text>
<text x="57.7" y="64.9">GND</text>
<text x="65.3" y="64.9">GND</text>
<text x="85.6" y="64.9">GND</text>
<text x="93.3" y="64.9">GND</text>
<text x="100.9" y="64.9">GND</text>
<text x="122.7" y="61.4">3.3V</text>
<text x="173.5" y="61.4">3.3V</text>
<text x="16" y="76.6">5V</text>
<text x="51.6" y="76.6">3.3V</text>
<text x="69.4" y="76.6">3.3V</text>
<text x="24.7" y="78.6">U3</text>
<text x="88.2" y="90.3">GND</text>
<text x="14.5" y="100.5">GND</text>
<text x="24.7" y="99.2">3.3V</text>
<text x="45" y="100.5">GND</text>
<text x="172" y="97.9">GND</text>
<text x="88.2" y="105.6">GND</text>
<text x="54.1" y="109.6">V_BATT</text>
<text x="129.1" y="113.2">MMDT3904</text>
<text x="134.1" y="110.6">U5G$1</text>
<text x="54.1" y="117.2">5V</text>
<text x="260.9" y="124.6">ESP32MOD</text>
<text x="129.1" y="127.6">MMDT3904</text>
<text x="134.1" y="130.2">U5G$2</text>
<text x="56.7" y="135">3.3V</text>
<text x="83.2" y="134">J1</text>
<text x="116.3" y="134">J2</text>
<text x="112.6" y="140.1">VCCA</text>
<text x="139" y="143.1">U4</text>
<text x="160.8" y="140.1">V_BATT</text>
<text x="193.8" y="140.1">5V</text>
<text x="205" y="143.6">GND</text>
<text x="56.7" y="145.2">3.3V</text>
<text x="103.4" y="148.7">GND</text>
<text x="56.7" y="155.3">3.3V</text>
<text x="94.7" y="159.6">LED2</text>
<text x="103.4" y="158.9">GND</text>
<text x="112.6" y="160.4">V_BATTJ3</text>
<text x="139" y="156.3">MCP73831</text>
<text x="140.2" y="160.8">CN1</text>
<text x="45.5" y="165">LED1</text>
<text x="56.7" y="165.5">3.3V</text>
<text x="103.4" y="169">GND</text>
<text x="151.7" y="171.6">GND</text>
<text x="159.3" y="171.6">GND</text>
<text x="166.9" y="171.6">GND</text>
<text x="174.5" y="171.6">GND</text>
<text x="45.5" y="175.1">LED3</text>
<text x="103.4" y="179.2">GND</text>
<text x="103.4" y="189.4">GND</text>
</g>
<g font-size="2.1">
<text x="108.3" y="21.4">15</text>
<text x="109.5" y="23.9">3</text>
<text x="113.4" y="22.5">VCC</text>
<text x="125.1" y="22.5">TXD</text>
<text x="131.7" y="21.4">20</text>
<text x="131.7" y="23.9">4</text>
<text x="46.1" y="29">1</text>
<text x="108.3" y="26.5">13</text>
<text x="113.4" y="25.1">VCCIO</text>
<text x="113.4" y="27.6">3V3OUT</text>
<text x="125" y="25.1">RXD</text>
<text x="131.7" y="29">2</text>
<text x="19.7" y="35.4">S3*2</text>
<text x="22" y="30.3">S1</text>
<text x="22" y="32.8">S2</text>
<text x="27" y="31.4">GND</text>
<text x="27" y="33.9">GND</text>
<text x="37.5" y="30.1">VCC</text>
<text x="38.3" y="32.7">DM</text>
<text x="38.7" y="35.2">DP</text>
<text x="46.1" y="34.1">3</text>
<text x="46.1" y="31.6">2</text>
<text x="108.3" y="31.6">12</text>
<text x="108.3" y="34.1">11</text>
<text x="113.4" y="32.7">USBDM</text>
<text x="113.4" y="35.2">USBDP</text>
<text x="125" y="35.2">DTR</text>
<text x="125.2" y="30.1">RTS</text>
<text x="125.3" y="32.7">CTS</text>
<text x="131.7" y="34.1">1</text>
<text x="131.7" y="31.6">9</text>
<text x="19.7" y="37.9">S5*2</text>
<text x="27" y="36.5">GND</text>
<text x="27" y="39">GND</text>
<text x="37.1" y="40.3">GND</text>
<text x="39.1" y="37.8">ID</text>
<text x="46.1" y="39.2">5</text>
<text x="46.1" y="36.6">4</text>
<text x="108.3" y="39.2">14</text>
<text x="113.4" y="40.3">RESET</text>
<text x="124.8" y="40.3">DCD</text>
<text x="125" y="37.8">DSR</text>
<text x="131.7" y="41.7">5</text>
<text x="131.7" y="39.2">8</text>
<text x="131.7" y="36.6">7</text>
<text x="196.4" y="39.2">0</text>
<text x="202.3" y="40">GND</text>
<text x="122.7" y="47.9">CBUS1</text>
<text x="122.7" y="45.4">CBUS0</text>
<text x="126.9" y="42.8">RI</text>
<text x="131.7" y="46.8">17</text>
<text x="131.7" y="44.3">18</text>
<text x="196.4" y="44.3">1</text>
<text x="202.3" y="45.1">GND</text>
<text x="254.2" y="45.7">GND</text>
<text x="263.2" y="44.3">38</text>
<text x="108.3" y="51.9">16</text>
<text x="109.5" y="49.3">6</text>
<text x="113.4" y="50.5">GND</text>
<text x="113.4" y="53">GND</text>
<text x="122.7" y="53">CBUS3</text>
<text x="122.7" y="50.5">CBUS2</text>
<text x="131.7" y="51.9">19</text>
<text x="131.7" y="49.3">10</text>
<text x="196.4" y="49.3">2</text>
<text x="202.2" y="50.5">VCC</text>
<text x="253.9" y="50.5">IO23</text>
<text x="263.2" y="49.3">37</text>
<text x="196.4" y="59.5">4</text>
<text x="196.4" y="54.4">3</text>
<text x="202.2" y="55.5">EN</text>
<text x="253.9" y="55.5">IO22</text>
<text x="263.2" y="59.5">35</text>
<text x="263.2" y="54.4">36</text>
<text x="196.4" y="64.6">5</text>
<text x="202.2" y="65.7">SENSOR_VN</text>
<text x="202.2" y="60.6">SENSOR_VP</text>
<text x="253.3" y="65.7">RXD0</text>
<text x="253.4" y="60.6">TXD0</text>
<text x="263.2" y="64.6">34</text>
<text x="157.8" y="68.2">VDD</text>
<text x="166.7" y="67.1">1</text>
<text x="196.4" y="69.6">6</text>
<text x="202.2" y="70.8">IO34</text>
<text x="253.9" y="70.8">IO21</text>
<text x="263.2" y="69.6">33</text>
<text x="140.5" y="74.7">2</text>
<text x="140.5" y="77.3">6</text>
<text x="146.4" y="75.8">SCL/SPC</text>
<text x="156.5" y="75.8">DRDY</text>
<text x="166.7" y="74.7">3</text>
<text x="196.4" y="74.7">7</text>
<text x="202.2" y="75.8">IO35</text>
<text x="253.9" y="75.8">IO20</text>
<text x="263.2" y="74.7">32</text>
<text x="27" y="83.5">IN</text>
<text x="30.9" y="83.5">OUT</text>
<text x="77.1" y="82.3">1</text>
<text x="110.1" y="82.3">1</text>
<text x="140.5" y="82.3">4</text>
<text x="146.4" y="83.5">SDA</text>
<text x="146.4" y="78.4">CS</text>
<text x="196.4" y="79.8">8</text>
<text x="202.2" y="80.9">IO32</text>
<text x="253.9" y="80.9">IO19</text>
<text x="263.2" y="79.8">31</text>
<text x="27" y="88.5">EN</text>
<text x="77.1" y="84.9">2</text>
<text x="77.1" y="87.4">3</text>
<text x="77.1" y="90">4</text>
<text x="110.1" y="84.9">2</text>
<text x="110.1" y="87.4">3</text>
<text x="110.1" y="90">4</text>
<text x="166.7" y="90">5</text>
<text x="195.2" y="90">10</text>
<text x="196.4" y="84.9">9</text>
<text x="202.2" y="86">IO33</text>
<text x="253.9" y="86">IO18</text>
<text x="263.2" y="90">29</text>
<text x="263.2" y="84.9">30</text>
<text x="27" y="93.6">GND NC</text>
<text x="77.1" y="92.5">5</text>
<text x="77.1" y="95">6</text>
<text x="110.1" y="92.5">5</text>
<text x="110.1" y="95">6</text>
<text x="157.7" y="91.1">GND</text>
<text x="195.2" y="95">11</text>
<text x="202.2" y="91.1">IO25</text>
<text x="255.1" y="91.1">IO5</text>
<text x="263.2" y="95">28</text>
<text x="77.1" y="97.6">7</text>
<text x="77.1" y="100.1">8</text>
<text x="110.1" y="97.6">7</text>
<text x="110.1" y="100.1">8</text>
<text x="195.2" y="100.1">12</text>
<text x="202.2" y="101.2">IO27</text>
<text x="202.2" y="96.2">IO26</text>
<text x="253.9" y="101.2">IO16</text>
<text x="253.9" y="96.2">IO17</text>
<text x="263.2" y="100.1">27</text>
<text x="75.9" y="105.2">10</text>
<text x="75.9" y="107.7">11</text>
<text x="77.1" y="102.7">9</text>
<text x="108.9" y="105.2">10</text>
<text x="108.9" y="107.7">11</text>
<text x="110.1" y="102.7">9</text>
<text x="195.2" y="105.2">13</text>
<text x="202.2" y="106.3">IO14</text>
<text x="255.1" y="106.3">IO4</text>
<text x="263.2" y="105.2">26</text>
<text x="75.9" y="110.3">12</text>
<text x="75.9" y="112.8">13</text>
<text x="108.9" y="110.3">12</text>
<text x="108.9" y="112.8">13</text>
<text x="195.2" y="110.3">14</text>
<text x="202.2" y="111.4">IO12</text>
<text x="255.1" y="111.4">IO0</text>
<text x="263.2" y="110.3">25</text>
<text x="75.9" y="115.4">14</text>
<text x="75.9" y="117.9">15</text>
<text x="108.9" y="115.4">14</text>
<text x="108.9" y="117.9">15</text>
<text x="208" y="118.4" transform="rotate(-90 208 118.4)">GND</text>
<text x="213.4" y="118.5" transform="rotate(-90 213.4 118.5)">IO13</text>
<text x="218.5" y="118.5" transform="rotate(-90 218.5 118.5)">SD2</text>
<text x="223.5" y="118.5" transform="rotate(-90 223.5 118.5)">SD3</text>
<text x="228.6" y="118.5" transform="rotate(-90 228.6 118.5)">CND</text>
<text x="233.7" y="118.5" transform="rotate(-90 233.7 118.5)">CLK</text>
<text x="238.8" y="118.5" transform="rotate(-90 238.8 118.5)">SD0</text>
<text x="243.8" y="118.5" transform="rotate(-90 243.8 118.5)">SD1</text>
<text x="248.9" y="118.5" transform="rotate(-90 248.9 118.5)">IO15</text>
<text x="254" y="118.5" transform="rotate(-90 254 118.5)">IO2</text>
<text x="75.9" y="120.4">16</text>
<text x="75.9" y="123">17</text>
<text x="75.9" y="125.5">18</text>
<text x="108.9" y="120.4">16</text>
<text x="108.9" y="123">17</text>
<text x="108.9" y="125.5">18</text>
<text x="207.2" y="125.5" transform="rotate(-90 207.2 125.5)">15</text>
<text x="212.3" y="125.5" transform="rotate(-90 212.3 125.5)">16</text>
<text x="217.3" y="125.5" transform="rotate(-90 217.3 125.5)">17</text>
<text x="222.4" y="125.5" transform="rotate(-90 222.4 125.5)">18</text>
<text x="227.5" y="125.5" transform="rotate(-90 227.5 125.5)">19</text>
<text x="232.6" y="125.5" transform="rotate(-90 232.6 125.5)">20</text>
<text x="237.7" y="125.5" transform="rotate(-90 237.7 125.5)">21</text>
<text x="242.7" y="125.5" transform="rotate(-90 242.7 125.5)">22</text>
<text x="247.8" y="125.5" transform="rotate(-90 247.8 125.5)">23</text>
<text x="252.9" y="125.5" transform="rotate(-90 252.9 125.5)">24</text>
<text x="75.9" y="128.1">19</text>
<text x="108.9" y="128.1">19</text>
<text x="137.4" y="145.8">4</text>
<text x="141.3" y="146.9">VIN</text>
<text x="146.4" y="149.5">PROG</text>
<text x="146.8" y="146.9">VBAT</text>
<text x="154.6" y="145.8">3</text>
<text x="154.6" y="148.4">5</text>
<text x="137.4" y="150.9">1</text>
<text x="141.3" y="152">STAT</text>
<text x="148.2" y="152">VSS</text>
<text x="154.6" y="150.9">2</text>
<text x="128.6" y="166.1">1</text>
<text x="128.6" y="163.6">2</text>
<text x="143.1" y="163.6">2</text>
<text x="143.1" y="166.1">1</text>
</g>
<g font-size="1.8">
<text x="56.4" y="19.2">F1</text>
<text x="74.2" y="19.2">D2</text>
<text x="140.2" y="22.4">RXD</text>
<text x="151.6" y="19.9">IO32</text>
<text x="183.4" y="19.9">IO33</text>
<text x="56.4" y="24.3">SMD1206R500SF</text>
<text x="74.2" y="25.6">40V-500MA</text>
<text x="140.2" y="24.9">TXD</text>
<text x="74.2" y="34.5">22R</text>
<text x="74.2" y="30.6">R1</text>
<text x="74.2" y="33.2">R2</text>
<text x="140.2" y="30">RTS</text>
<text x="140.2" y="35.1">DTR</text>
<text x="160.6" y="30.6" transform="rotate(-90 160.6 30.6)">C9</text>
<text x="164.4" y="30.6" transform="rotate(-90 164.4 30.6)">22pf</text>
<text x="175.8" y="30.6" transform="rotate(-90 175.8 30.6)">C10</text>
<text x="179.6" y="30.6" transform="rotate(-90 179.6 30.6)">22pf</text>
<text x="74.2" y="37">22R</text>
<text x="59" y="48.4" transform="rotate(-90 59 48.4)">C1</text>
<text x="62.8" y="48.4" transform="rotate(-90 62.8 48.4)">39pf</text>
<text x="66.6" y="48.4" transform="rotate(-90 66.6 48.4)">C2</text>
<text x="70.4" y="48.4" transform="rotate(-90 70.4 48.4)">39pf</text>
<text x="86.9" y="48.4" transform="rotate(-90 86.9 48.4)">C4</text>
<text x="90.7" y="48.4" transform="rotate(-90 90.7 48.4)">10uf</text>
<text x="94.5" y="48.4" transform="rotate(-90 94.5 48.4)">C5</text>
<text x="98.3" y="48.4" transform="rotate(-90 98.3 48.4)">100nf</text>
<text x="102.1" y="48.4" transform="rotate(-90 102.1 48.4)">C3</text>
<text x="105.9" y="48.4" transform="rotate(-90 105.9 48.4)">100nf</text>
<text x="272.3" y="50.3">IO23</text>
<text x="181.5" y="55.4">CHIP_PU</text>
<text x="272.3" y="55.4">IO22</text>
<text x="184.6" y="60.5">IO36</text>
<text x="184.6" y="65.6">IO39</text>
<text x="272.3" y="65.6">RXD</text>
<text x="272.3" y="60.5">TXD</text>
<text x="184.6" y="70.6">IO34</text>
<text x="272.3" y="70.6">IO21</text>
<text x="129.7" y="75.7">IO5</text>
<text x="184.6" y="75.7">IO35</text>
<text x="272.3" y="75.7">IO20</text>
<text x="129.7" y="83.3">IO4</text>
<text x="184.6" y="80.8">IO32</text>
<text x="272.3" y="80.8">IO19</text>
<text x="62.1" y="85.9">CHIP_PU</text>
<text x="65.3" y="88.4">IO36</text>
<text x="98.3" y="88.4">IO22</text>
<text x="98.3" y="85.9">IO23</text>
<text x="184.6" y="85.9">IO33</text>
<text x="272.3" y="85.9">IO18</text>
<text x="46.3" y="94.1" transform="rotate(-90 46.3 94.1)">C6</text>
<text x="50.1" y="94.1" transform="rotate(-90 50.1 94.1)">100nf</text>
<text x="65.3" y="93.5">IO34</text>
<text x="65.3" y="91">IO39</text>
<text x="98.8" y="93.5">RXD</text>
<text x="98.9" y="91">TXD</text>
<text x="184.6" y="91">IO25</text>
<text x="272.3" y="91">IO5</text>
<text x="65.3" y="101.1">IO33</text>
<text x="65.3" y="98.6">IO32</text>
<text x="65.3" y="96">IO35</text>
<text x="98.3" y="101.1">IO19</text>
<text x="98.3" y="96">IO21</text>
<text x="184.6" y="101.1">IO27</text>
<text x="184.6" y="96">IO26</text>
<text x="272.3" y="101.1">IO16</text>
<text x="272.3" y="96">IO17</text>
<text x="65.3" y="106.2">IO26</text>
<text x="65.3" y="103.6">IO25</text>
<text x="98.3" y="103.6">IO18</text>
<text x="99.3" y="106.2">IO5</text>
<text x="150.4" y="103.6">CHIP_PU</text>
<text x="184.6" y="106.2">IO14</text>
<text x="272.3" y="106.2">IO4</text>
<text x="65.3" y="113.8">IO12</text>
<text x="65.3" y="111.3">IO14</text>
<text x="65.3" y="108.7">IO27</text>
<text x="98.3" y="111.3">IO16</text>
<text x="98.3" y="108.7">IO17</text>
<text x="99.3" y="113.8">IO4</text>
<text x="152.9" y="113.2">10K</text>
<text x="152.9" y="109.4">R4</text>
<text x="170.7" y="111.3">DTR</text>
<text x="184.6" y="111.3">IO12</text>
<text x="272.3" y="111.3">IO0</text>
<text x="65.3" y="118.9">IO13</text>
<text x="99.3" y="116.3">IO0</text>
<text x="99.3" y="118.9">IO2</text>
<text x="65.3" y="124">IO10</text>
<text x="66.2" y="121.4">IO9</text>
<text x="98.3" y="121.4">IO15</text>
<text x="99.3" y="124">IO8</text>
<text x="65.3" y="126.5">IO11</text>
<text x="99.3" y="129">IO6</text>
<text x="99.3" y="126.5">IO7</text>
<text x="152.9" y="130.9">10K</text>
<text x="152.9" y="127.1">R3</text>
<text x="170.7" y="129">RTS</text>
<text x="84.4" y="136">K2</text>
<text x="90.7" y="136">B3U-1000P</text>
<text x="150.4" y="136.7">IO0</text>
<text x="213.2" y="136.1" transform="rotate(-90 213.2 136.1)">IO13</text>
<text x="218.3" y="135.1" transform="rotate(-90 218.3 135.1)">IO9</text>
<text x="223.4" y="136.1" transform="rotate(-90 223.4 136.1)">IO10</text>
<text x="228.5" y="136.1" transform="rotate(-90 228.5 136.1)">IO11</text>
<text x="233.6" y="135.1" transform="rotate(-90 233.6 135.1)">IO6</text>
<text x="238.6" y="135.1" transform="rotate(-90 238.6 135.1)">IO7</text>
<text x="243.7" y="135.1" transform="rotate(-90 243.7 135.1)">IO8</text>
<text x="248.8" y="136.1" transform="rotate(-90 248.8 136.1)">IO15</text>
<text x="253.9" y="135.1" transform="rotate(-90 253.9 135.1)">IO2</text>
<text x="23.1" y="141.7">IO0</text>
<text x="38.7" y="143.6">10K</text>
<text x="38.7" y="139.8">R9</text>
<text x="71.3" y="141.7">IO0</text>
<text x="183.4" y="143.6">D1</text>
<text x="38.7" y="150">R6</text>
<text x="84.4" y="146.2">K1</text>
<text x="90.7" y="146.2">B3U-1000P</text>
<text x="183.4" y="150">40V-500MA</text>
<text x="18.9" y="151.9">CHIP_PU</text>
<text x="38.7" y="153.8">10K</text>
<text x="67.2" y="151.9">CHIP_PU</text>
<text x="115.8" y="151.9">STAT</text>
<text x="33.6" y="160.1">R8</text>
<text x="81.8" y="160.1">R7</text>
<text x="21.8" y="162.1">STAT</text>
<text x="33.6" y="164">330R</text>
<text x="70.1" y="162.1">STAT</text>
<text x="81.8" y="164">330R</text>
<text x="168.2" y="162.7" transform="rotate(-90 168.2 162.7)">R5</text>
<text x="172" y="162.7" transform="rotate(-90 172 162.7)">2K</text>
<text x="175.8" y="162.7" transform="rotate(-90 175.8 162.7)">C7</text>
<text x="179.6" y="162.7" transform="rotate(-90 179.6 162.7)">100nf</text>
<text x="23.1" y="172.2">IO2</text>
<text x="33.6" y="170.3">R10</text>
<text x="67.2" y="172.2">CHIP_PU</text>
<text x="90" y="170.3">100nf</text>
<text x="33.6" y="174.1">330R</text>
<text x="92.5" y="174.1">C8</text>
<text x="70.4" y="182.4">IO15</text>
<text x="86.9" y="184.3">10K</text>
<text x="86.9" y="180.5">R11</text>
</g>
</svg>
